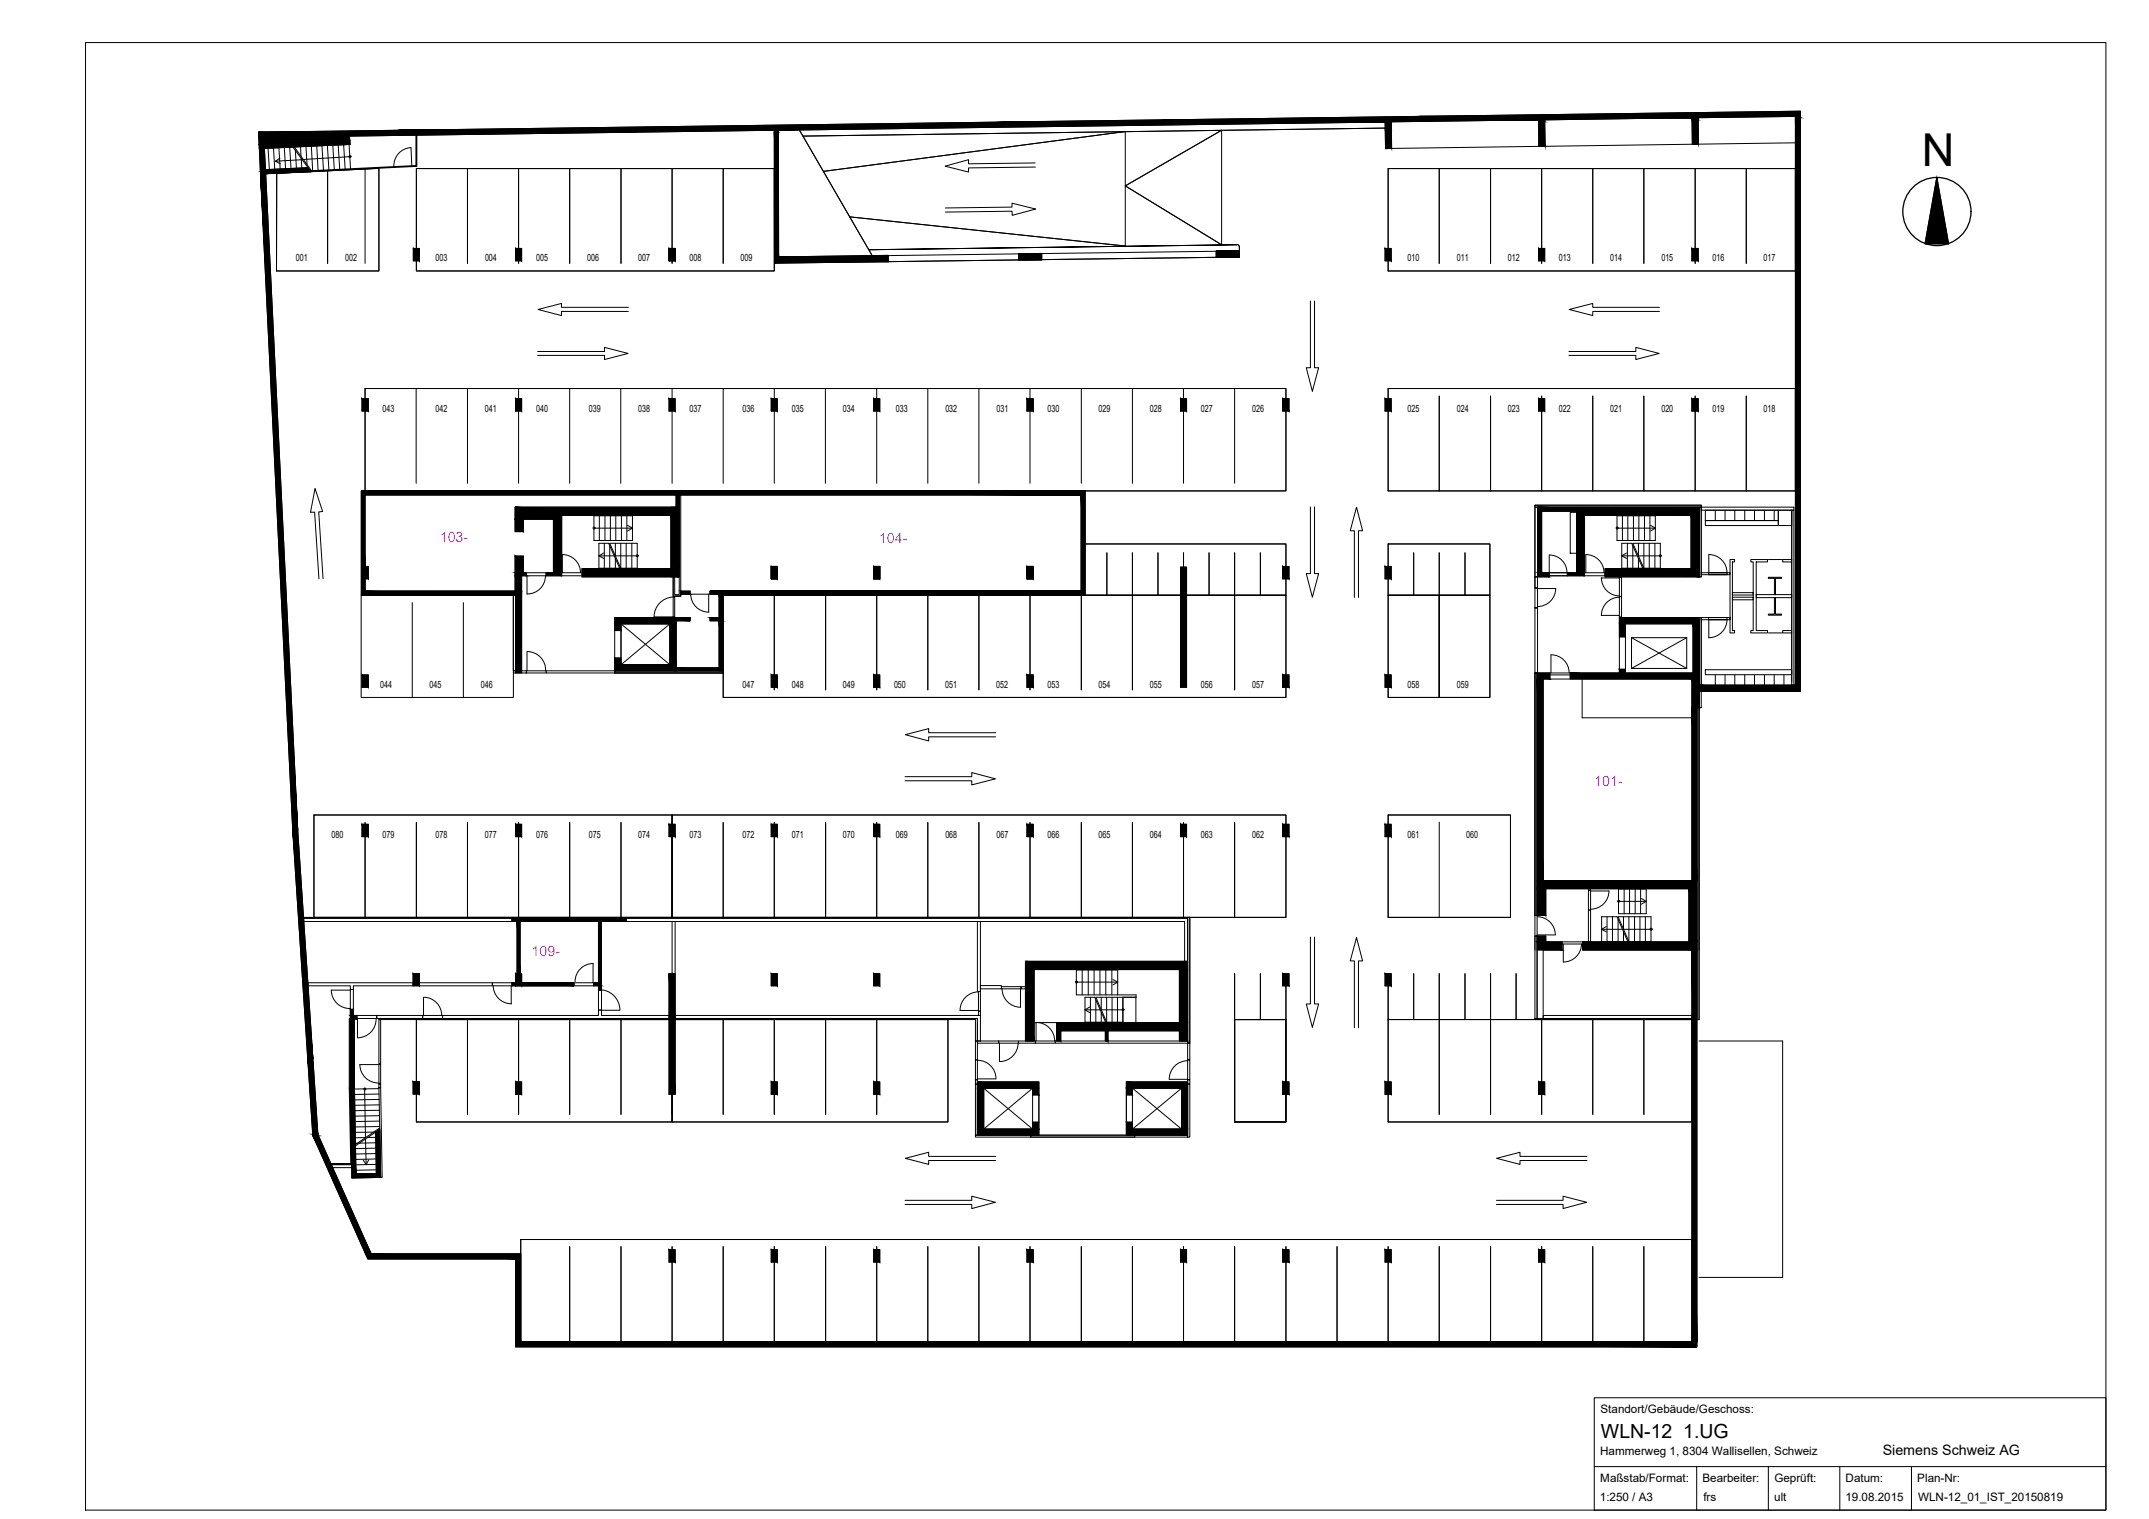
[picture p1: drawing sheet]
<svg xmlns="http://www.w3.org/2000/svg" width="420mm" height="297mm" viewBox="0 0 420 297" stroke-linecap="round" stroke-linejoin="round" font-family="sans-serif">
<!-- layer: S_Schraffur_Wand_tragend -->
<g fill="#000" stroke="#000" stroke-width=".2">
<path d="M51.9 33.2l8.3-.4 .3 .4zM78.3 25.5h73.9zM228.4 23.4h73.6zM258.4 23h73.6zM270.8 25.5h1.2l.1 3.5zM300.8 23.8h1.2l.1 4.8zM330.8 23.4h1.2l.1 4.8zM277.5 22.8l74.5-1.1v1.1zM152.2 50.2l21.5-.3v.3zM300.5 173.8h1.7v5.2zM68.8 229.5h5.6v.7zM73.4 221.3l.9-.5v.5z"/>
<path d="M50.7 29l1.2 4.2-.2-4.2zM50.7 29l1.2 4.2h-1z"/>
<path d="M50.9 34l7.3 128.4-6.3-128.4zM50.9 34l7.3 128.4h-1z"/>
<path d="M50.9 33.2l9.9 .4-.3-.4zM50.9 33.2l9.9 .4h-9.9z"/>
<path d="M50.9 33.6l1 .4 8.9-.4zM50.9 33.6l1 .4h-1z"/>
<path d="M50.7 28.3h17zM50.7 28.3h17.1z"/>
<path d="M50.7 28.3l1 .7 16-.7zM50.7 28.3l1 .7h-1z"/>
<path d="M50.6 26.6l17.8 .8-.1-.8zM50.6 26.6l17.8 .8h-17.8z"/>
<path d="M50.6 27.4l17.9 .8-.1-.8zM50.6 27.4l17.9 .8h-17.8z"/>
<path d="M50.7 28.2h17.8zM50.7 28.2l17.1 .1z"/>
<path d="M50.5 25.9l17.8 .7 55.7-.7zM50.5 25.9l17.8 .7h-17.7z"/>
<path d="M77.9 25.5l46.1 .4 27.4-.4zM50.5 25.9l27.4-.4 46.1 .4z"/>
<path d="M151.4 25.5l.8 .4v-.4zM151.4 25.5l.8 .4h-.8z"/>
<path d="M151.4 25.9l.8 24.3v-24.3zM151.4 25.9l.8 24.3h-.8z"/>
<path d="M152.2 25.5l118.6-1.6h-73.7zM78.3 25.5l118.8-1.6-44.9 1.6zM77.9 25.5h74.3z"/>
<path d="M270.8 25.5l.1 3.5h1.2zM270.9 29h1.2z"/>
<path d="M198.3 23.8l73.7 .1zM197.1 23.9h74.9z"/>
<path d="M270.8 23.9l1.2 1.6v-1.6zM270.8 23.9l1.2 1.6h-1.2z"/>
<path d="M227.2 23.4l44.8 .4 28.8-.4zM198.3 23.8l28.9-.4 44.8 .4z"/>
<path d="M300.8 23.8l.1 4.8h1.2zM300.9 28.6h1.2z"/>
<path d="M300.8 23.4l1.2 .4v-.4zM300.8 23.4l1.2 .4h-1.2z"/>
<path d="M257.3 23l44.7 .4 28.8-.4zM228.4 23.4l28.9-.4 44.7 .4zM227.2 23.4h74.8z"/>
<path d="M330.8 23.4l.1 4.8h1.2zM330.9 28.2h1.2z"/>
<path d="M330.8 23l1.2 .4v-.4zM330.8 23l1.2 .4h-1.2z"/>
<path d="M277.5 22.8l54.5 .2 19-.2zM258.4 23l19.1-.2 54.5 .2zM257.3 23h74.7z"/>
<path d="M351 22.8l1 .2v-.2zM351 22.8l1 .2h-1z"/>
<path d="M351 23l1 76.2v-76.2zM351 23l1 76.2h-1z"/>
<path d="M80.8 48.6l1.2 2.4v-2.4zM80.8 48.6l1.2 2.4h-1.2z"/>
<path d="M100.8 48.6l1.2 2.4v-2.4zM100.8 48.6l1.2 2.4h-1.2z"/>
<path d="M130.8 48.6l1.2 2.4v-2.4zM130.8 48.6l1.2 2.4h-1.2z"/>
<path d="M151.4 50.2l22.3 1v-1zM151.4 50.2l22.3 1h-22.3z"/>
<path d="M151.4 51.2l.2 .3 22.1-.3zM151.4 51.2l.2 .3h-.2zM151.4 51.5h.2zM151.4 51.5h.2zM151.4 51.5h.2z"/>
<path d="M270.8 48.6l1.2 2.4v-2.4zM270.8 48.6l1.2 2.4h-1.2z"/>
<path d="M300.8 48.6l1.2 2.4v-2.4zM300.8 48.6l1.2 2.4h-1.2z"/>
<path d="M330.8 48.6l1.2 2.4v-2.4zM330.8 48.6l1.2 2.4h-1.2z"/>
<path d="M70.8 78l1.2 2.4v-2.4zM70.8 78l1.2 2.4h-1.2z"/>
<path d="M100.8 78l1.2 2.4v-2.4zM100.8 78l1.2 2.4h-1.2z"/>
<path d="M130.8 78l1.2 2.4v-2.4zM130.8 78l1.2 2.4h-1.2z"/>
<path d="M150.8 78l1.2 2.4v-2.4zM150.8 78l1.2 2.4h-1.2z"/>
<path d="M170.8 78l1.2 2.4v-2.4zM170.8 78l1.2 2.4h-1.2z"/>
<path d="M200.8 78l1.2 2.4v-2.4zM200.8 78l1.2 2.4h-1.2z"/>
<path d="M230.8 78l1.2 2.4v-2.4zM230.8 78l1.2 2.4h-1.2z"/>
<path d="M250.8 78l1.2 2.4v-2.4zM250.8 78l1.2 2.4h-1.2z"/>
<path d="M270.8 78l1.2 2.4v-2.4zM270.8 78l1.2 2.4h-1.2z"/>
<path d="M300.8 78l1.2 2.4v-2.4zM300.8 78l1.2 2.4h-1.2z"/>
<path d="M330.8 78l1.2 2.4v-2.4zM330.8 78l1.2 2.4h-1.2z"/>
<path d="M70.8 96.8l.6 14v-14zM70.8 96.8l.6 14h-.6z"/>
<path d="M132.2 96.8l.6 2.4v-2.4zM132.2 96.8l.6 2.4h-.6z"/>
<path d="M100.7 99.2l32.1 1.6v-1.6zM100.7 99.2l32.1 1.6h-32.1z"/>
<path d="M70.8 96.2l141.2 .6v-.6zM70.8 96.2l141.2 .6h-141.2z"/>
<path d="M211.4 96.8l.6 18.8v-18.8zM211.4 96.8l.6 18.8h-.6z"/>
<path d="M300.6 100l.8 12v-12zM300.6 100l.8 12h-.8z"/>
<path d="M300.6 99.2l31.6 .8v-.8zM300.6 99.2l31.6 .8h-31.6z"/>
<path d="M308.2 100l24 .8v-.8zM308.2 100l24 .8h-24z"/>
<path d="M351 99.2l1 36v-36zM351 99.2l1 36h-1z"/>
<path d="M70.8 113.2l.6 2.4v-2.4zM70.8 113.2l.6 2.4h-.6z"/>
<path d="M70.8 110.8l1.2 2.4v-2.4zM70.8 110.8l1.2 2.4h-1.2z"/>
<path d="M100.7 112.6l1.3 3v-3zM100.7 112.6l1.3 3h-1.3z"/>
<path d="M70.8 115.6l31.2 .6v-.6zM70.8 115.6l31.2 .6h-31.2z"/>
<path d="M100.8 116.2l1.2 15.4v-15.4zM100.8 116.2l1.2 15.4h-1.2z"/>
<path d="M100.7 101.5l1.6 2.5v-2.5zM100.7 101.5l1.6 2.5h-1.6z"/>
<path d="M100.7 108.7l1.6 3.3v-3.3zM100.7 108.7l1.6 3.3h-1.6z"/>
<path d="M100.7 112l2.2 .6v-.6zM100.7 112l2.2 .6h-2.2z"/>
<path d="M100.7 100.8l9.1 .7v-.7zM100.7 100.8l9.1 .7h-9.1z"/>
<path d="M108.2 101.5l1.6 10.5v-10.5zM108.2 101.5l1.6 10.5h-1.6z"/>
<path d="M106.8 112l3 .6v-.6zM106.8 112l3 .6h-3z"/>
<path d="M131.2 100.8l1.6 10.4v-10.4zM131.2 100.8l1.6 10.4h-1.6z"/>
<path d="M113.8 111.2l19 1.6v-1.6zM113.8 111.2l19 1.6h-19z"/>
<path d="M133.1 115.6l1.8 .6v-.6zM133.1 115.6l1.8 .6h-1.8z"/>
<path d="M140.6 116.2l.6 4.6v-4.6zM140.6 116.2l.6 4.6h-.6z"/>
<path d="M150.8 110.8l1.2 2.4v-2.4zM150.8 110.8l1.2 2.4h-1.2z"/>
<path d="M170.8 110.8l1.2 2.4v-2.4zM170.8 110.8l1.2 2.4h-1.2z"/>
<path d="M200.8 110.8l1.2 2.4v-2.4zM200.8 110.8l1.2 2.4h-1.2z"/>
<path d="M138.8 115.6l73.2 .6v-.6zM138.8 115.6l73.2 .6h-73.2z"/>
<path d="M230.8 110.9l1.2 23.5v-23.5zM230.8 110.9l1.2 23.5h-1.2z"/>
<path d="M250.8 110.8l1.2 2.4v-2.4zM250.8 110.8l1.2 2.4h-1.2z"/>
<path d="M270.8 110.8l1.2 2.4v-2.4zM270.8 110.8l1.2 2.4h-1.2z"/>
<path d="M300.6 112l2.3 .8v-.8zM300.6 112l2.3 .8h-2.3z"/>
<path d="M308.2 100.8l1.6 11.2v-11.2zM308.2 100.8l1.6 11.2h-1.6z"/>
<path d="M306.5 112l3.3 .6v-.6zM306.5 112l3.3 .6h-3.3z"/>
<path d="M330.6 100.8l1.6 10.4v-10.4zM330.6 100.8l1.6 10.4h-1.6z"/>
<path d="M313.8 111.2l18.4 1.6v-1.6zM313.8 111.2l18.4 1.6h-18.4z"/>
<path d="M70.8 132l1.2 2.4v-2.4zM70.8 132l1.2 2.4h-1.2z"/>
<path d="M120.2 122l1.2 1.3v-1.3zM120.2 122l1.2 1.3h-1.2z"/>
<path d="M120.2 128.7l1.2 1.3v-1.3zM120.2 128.7l1.2 1.3h-1.2z"/>
<path d="M120.2 121.4l12 .6v-.6zM120.2 121.4l12 .6h-12z"/>
<path d="M131 122l1.2 8v-8zM131 122l1.2 8h-1.2z"/>
<path d="M120.2 130l12 1.2v-1.2zM120.2 130l12 1.2h-12z"/>
<path d="M120.2 120.8l14.7 .6v-.6zM120.2 120.8l14.7 .6h-14.7z"/>
<path d="M138.8 120.8l2.4 .6v-.6zM138.8 120.8l2.4 .6h-2.4z"/>
<path d="M140.6 121.4l.6 9.2v-9.2zM140.6 121.4l.6 9.2h-.6z"/>
<path d="M132.2 130.6l9 .6v-.6zM132.2 130.6l9 .6h-9z"/>
<path d="M150.8 132l1.2 2.4v-2.4zM150.8 132l1.2 2.4h-1.2z"/>
<path d="M170.8 132l1.2 2.4v-2.4zM170.8 132l1.2 2.4h-1.2z"/>
<path d="M200.8 132l1.2 2.4v-2.4zM200.8 132l1.2 2.4h-1.2z"/>
<path d="M250.8 132l1.2 2.4v-2.4zM250.8 132l1.2 2.4h-1.2z"/>
<path d="M270.8 132l1.2 2.4v-2.4zM270.8 132l1.2 2.4h-1.2z"/>
<path d="M300.5 132.8l1.2 39.4v-39.4zM300.5 132.8l1.2 39.4h-1.2z"/>
<path d="M300.5 131.6l2.5 1.2v-1.2zM300.5 131.6l2.5 1.2h-2.5z"/>
<path d="M316.6 122l1.2 2.5v-2.5zM316.6 122l1.2 2.5h-1.2z"/>
<path d="M316.6 130.9l1.2 .7v-.7zM316.6 130.9l1.2 .7h-1.2z"/>
<path d="M330.8 138.4l1 33.8v-33.8zM330.8 138.4l1 33.8h-1z"/>
<path d="M316.6 120.8l15.6 1.2v-1.2zM316.6 120.8l15.6 1.2h-15.6z"/>
<path d="M331 122l1.2 9.6v-9.6zM331 122l1.2 9.6h-1.2z"/>
<path d="M307 131.6l25.2 1.2v-1.2zM307 131.6l25.2 1.2h-25.2z"/>
<path d="M330.8 132.8l1.4 5.6v-5.6zM330.8 132.8l1.4 5.6h-1.4z"/>
<path d="M332.2 134l18.8 1.2v-1.2zM332.2 134l18.8 1.2h-18.8z"/>
<path d="M57.2 162.4l4 44.6-3-44.6zM57.2 162.4l4 44.6h-1z"/>
<path d="M70.8 161.2l1.2 2.4v-2.4zM70.8 161.2l1.2 2.4h-1.2z"/>
<path d="M100.8 161.2l1.2 2.4v-2.4zM100.8 161.2l1.2 2.4h-1.2z"/>
<path d="M100.1 179.6l22.4 .6v-.6zM100.1 179.6l22.4 .6h-22.4z"/>
<path d="M130.8 161.2l1.2 2.4v-2.4zM130.8 161.2l1.2 2.4h-1.2z"/>
<path d="M150.8 161.2l1.2 2.4v-2.4zM150.8 161.2l1.2 2.4h-1.2z"/>
<path d="M170.8 161.2l1.2 2.4v-2.4zM170.8 161.2l1.2 2.4h-1.2z"/>
<path d="M200.8 161.2l1.2 2.4v-2.4zM200.8 161.2l1.2 2.4h-1.2z"/>
<path d="M230.8 161.2l1.2 2.4v-2.4zM230.8 161.2l1.2 2.4h-1.2z"/>
<path d="M250.8 161.2l1.2 2.4v-2.4zM250.8 161.2l1.2 2.4h-1.2z"/>
<path d="M270.8 161.2l1.2 2.4v-2.4zM270.8 161.2l1.2 2.4h-1.2z"/>
<path d="M300.5 179h1.7zM300.5 173.8l1.7 5.2h-1.7z"/>
<path d="M300.5 172.2l31.3 1.6v-1.6zM300.5 172.2l31.3 1.6h-31.3z"/>
<path d="M302.2 173.8h29.6zM302.2 173.8h29.6z"/>
<path d="M330.2 173.8l1.6 10.4v-10.4zM330.2 173.8l1.6 10.4h-1.6z"/>
<path d="M68.5 197.4l.6 1.2v-1.2zM68.5 197.4l.6 1.2h-.6z"/>
<path d="M68.5 199.4l.8 13.4v-13.4zM68.5 199.4l.8 13.4h-.8z"/>
<path d="M68.5 198.6l1.3 .6v-.6zM68.5 198.6l1.3 .6h-1.3z"/>
<path d="M80.8 190.4l1.2 2.4v-2.4zM80.8 190.4l1.2 2.4h-1.2z"/>
<path d="M100.1 192.2l.7 .6v-.6zM100.1 192.2l.7 .6h-.7z"/>
<path d="M101.1 180.2l.6 10.2v-10.2zM101.1 180.2l.6 10.2h-.6z"/>
<path d="M100.8 190.4l1.2 2.4v-2.4zM100.8 190.4l1.2 2.4h-1.2z"/>
<path d="M102 192.2l10.2 .6v-.6zM102 192.2l10.2 .6h-10.2z"/>
<path d="M117 180.2l.6 12v-12zM117 180.2l.6 12h-.6z"/>
<path d="M116.1 192.2l1.5 .6v-.6zM116.1 192.2l1.5 .6h-1.5z"/>
<path d="M117 192.8l.6 .8v-.8zM117 192.8l.6 .8h-.6z"/>
<path d="M130.8 190.4l1.2 23.6v-23.6zM130.8 190.4l1.2 23.6h-1.2z"/>
<path d="M150.8 190.4l1.2 2.4v-2.4zM150.8 190.4l1.2 2.4h-1.2z"/>
<path d="M170.8 190.4l1.2 2.4v-2.4zM170.8 190.4l1.2 2.4h-1.2z"/>
<path d="M200.5 189.6l1.7 14v-14zM200.5 189.6l1.7 14h-1.7z"/>
<path d="M200.5 188l31.7 1.6v-1.6zM200.5 188l31.7 1.6h-31.7z"/>
<path d="M230.6 189.6l1.6 10.4v-10.4zM230.6 189.6l1.6 10.4h-1.6z"/>
<path d="M206.6 200l25.6 1.6v-1.6zM206.6 200l25.6 1.6h-25.6z"/>
<path d="M250.8 190.4l1.2 2.4v-2.4zM250.8 190.4l1.2 2.4h-1.2z"/>
<path d="M270.8 190.4l1.2 2.4v-2.4zM270.8 190.4l1.2 2.4h-1.2z"/>
<path d="M300.5 183l1.7 1.2v-1.2zM300.5 183l1.7 1.2h-1.7z"/>
<path d="M300.5 184.2l4.9 1.6v-1.6zM300.5 184.2l4.9 1.6h-4.9z"/>
<path d="M309.4 184.2l22.4 1.6v-1.6zM309.4 184.2l22.4 1.6h-22.4z"/>
<path d="M330.8 185.8l1 76.6v-76.6zM330.8 185.8l1 76.6h-1z"/>
<path d="M60.2 207l1.9 14.8-.9-14.8zM60.2 207l1.9 14.8h-1z"/>
<path d="M68.5 212.8l1.1 16.7-.3-16.7zM68.5 212.8l1.1 16.7h-.8z"/>
<path d="M80.8 211.5l1.2 2.4v-2.4zM80.8 211.5l1.2 2.4h-1.2z"/>
<path d="M100.8 211.6l1.2 2.4v-2.4zM100.8 211.6l1.2 2.4h-1.2z"/>
<path d="M150.8 211.6l1.2 2.4v-2.4zM150.8 211.6l1.2 2.4h-1.2z"/>
<path d="M170.8 211.6l1.2 2.4v-2.4zM170.8 211.6l1.2 2.4h-1.2z"/>
<path d="M191.1 212.8l1.2 8v-8zM191.1 212.8l1.2 8h-1.2z"/>
<path d="M191.1 211.6l12 1.2v-1.2zM191.1 211.6l12 1.2h-12z"/>
<path d="M201.9 212.8l1.2 1.3v-1.3zM201.9 212.8l1.2 1.3h-1.2z"/>
<path d="M201.9 219.4l1.2 1.4v-1.4zM201.9 219.4l1.2 1.4h-1.2z"/>
<path d="M206.6 201.6l.8 2v-2zM206.6 201.6l.8 2h-.8z"/>
<path d="M216.1 201.6l.5 2v-2zM216.1 201.6l.5 2h-.5z"/>
<path d="M220.2 212.8l1.2 1.3v-1.3zM220.2 212.8l1.2 1.3h-1.2z"/>
<path d="M220.2 219.4l1.2 1.4v-1.4zM220.2 219.4l1.2 1.4h-1.2z"/>
<path d="M230.6 201.6l1.6 2v-2zM230.6 201.6l1.6 2h-1.6z"/>
<path d="M220.2 211.6l12 1.2v-1.2zM220.2 211.6l12 1.2h-12z"/>
<path d="M231 212.8l1.2 8v-8zM231 212.8l1.2 8h-1.2z"/>
<path d="M250.8 211.6l1.2 2.4v-2.4zM250.8 211.6l1.2 2.4h-1.2z"/>
<path d="M270.8 211.6l1.2 2.4v-2.4zM270.8 211.6l1.2 2.4h-1.2z"/>
<path d="M300.8 211.6l1.2 2.4v-2.4zM300.8 211.6l1.2 2.4h-1.2z"/>
<path d="M61.1 221.8l1.1 .3-.1-.3zM61.1 221.8l1.1 .3h-1z"/>
<path d="M61.2 222.1l11.4 23.1-10.4-23.1zM61.2 222.1l11.4 23.1h-1.1z"/>
<path d="M68.8 229.5v.7h5.6zM68.8 230.2h5.6l-5.6 .2z"/>
<path d="M73.4 221.3l1 8.2-.1-8.2zM73.4 221.3l1 8.2h-.8z"/>
<path d="M73.6 229.5h.8zM69.6 229.5h4.8z"/>
<path d="M191.1 220.8l12 1.2v-1.2zM191.1 220.8l12 1.2h-12z"/>
<path d="M220.2 220.8l12 1.2v-1.2zM220.2 220.8l12 1.2h-12z"/>
<path d="M71.5 245.2l30.3 1v-1zM71.5 245.2l30.3 1h-29.9z"/>
<path d="M100.8 246.2l1 16.2v-16.2zM100.8 246.2l1 16.2h-1z"/>
<path d="M130.8 244.4l1.2 2.4v-2.4zM130.8 244.4l1.2 2.4h-1.2z"/>
<path d="M150.8 244.4l1.2 2.4v-2.4zM150.8 244.4l1.2 2.4h-1.2z"/>
<path d="M170.8 244.4l1.2 2.4v-2.4zM170.8 244.4l1.2 2.4h-1.2z"/>
<path d="M200.8 244.4l1.2 2.4v-2.4zM200.8 244.4l1.2 2.4h-1.2z"/>
<path d="M230.8 244.4l1.2 2.4v-2.4zM230.8 244.4l1.2 2.4h-1.2z"/>
<path d="M250.8 244.4l1.2 2.4v-2.4zM250.8 244.4l1.2 2.4h-1.2z"/>
<path d="M270.8 244.4l1.2 2.4v-2.4zM270.8 244.4l1.2 2.4h-1.2z"/>
<path d="M300.8 244.4l1.2 2.4v-2.4zM300.8 244.4l1.2 2.4h-1.2z"/>
<path d="M100.8 262.4l231 1v-1zM100.8 262.4l231 1h-231z"/>
</g>
<!-- layer: A_Sichtkanten -->
<g fill="none" stroke="#000" stroke-width=".2">
<path d="M77 32.6l3.5-.2v.2l-3.5 .2zM156.3 25.4l14.2 24.6M161 33.5l59-7.8v22.4M202.4 31.9l-13 .1v-.8l-4.6 1.3 4.6 1.1v-.8l13-.1M270.8 25l-113.8 1.6M351 27.9l-78.9 1.1M166.1 42.4l54 5.7M184.8 40.7l13.1-.2v-.8l4.6 1.2-4.6 1.2v-.8l-13.1 .2M237.8 50.3l-64.1 .9M237.8 49.1l-64.1 .9M238.8 47.9l-18.8-11.5 18.8-10.9v22.4M241.8 47.9l-72 .9 72-.9"/>
<path d="M241.8 47.8l.4 .2 .1 .3M242.3 48.3v.8M256.2 58.9v13h-.8l1.2 4.6 1.2-4.6h-.8v-13M105.1 68.7h13.1v-.8l4.6 1.2-4.6 1.2v-.8h-13.1M122.9 60.1h-13.1v-.8l-4.6 1.2 4.6 1.2v-.8h13.1M306.7 68.7h13.1v-.8l4.6 1.2-4.6 1.2v-.8h-13.1M324.4 60.1h-13v-.8l-4.6 1.2 4.6 1.2v-.8h13M256.2 99.1v13.1h-.8l1.2 4.6 1.2-4.6h-.8v-13.1M333.4 99.8h14.3v2h-14.3zM335.4 99.8v2M337.3 99.8v2M339.2 99.8v2"/>
<path d="M341.1 99.8v2M343 99.8v2M345 99.8v2M346.9 99.8v2M347.7 99.8h2.6v3h-2.6zM63.2 113.1l-.9-13 .8-.1-1.5-4.5-.9 4.7 .8-.1 .9 13.1M102.9 112.6h3.9M102.9 112h3.9M109.8 112.6h3.9M109.8 112h3.9M131.6 116.7v3.9M131.9 116.7v3.9"/>
<path d="M264.8 116.8v-13h-.8l1.2-4.6 1.2 4.6h-.8v13M300.1 115h.5v3.9h-.5zM302.9 112h3.6v.6h-3.6zM309.8 112h4v.6h-4zM316.6 112.9h.4v3.8h-.4zM316.6 116.7h.4v4h-.4zM333.4 101.8h14.3v1h-14.3zM337.7 112h-3.6h3.6M337.7 112.4h-3.6h3.6M338.7 116.8h4.1v.5h-4.1zM338.7 115.9h4.1v.5h-4.1zM345.7 109.4h2.7"/>
<path d="M102.9 131.2h3.9M102.9 131.6h3.9M303 132.8h4M303 131.6h4M303 132h4M309.3 132.8v7.6h21.5M333.4 131h16.9v.9h-16.9zM335.4 132v2M337.3 132v2M337.7 120.8h-3.6h3.6M337.7 121.2h-3.6h3.6M339.2 132v2"/>
<path d="M341.1 132v2M343 132v2M345 132v2M345.7 123.8h2.7M346.9 132v2M348.8 132v2M177 151.9h13v-.8l4.6 1.2-4.6 1.2v-.8h-13M194.6 143.3h-13v-.8l-4.6 1.2 4.6 1.2v-.8h13M300.1 179v4M300.5 179v4M310.6 174.1h.4v3.9h-.4zM68.5 193.5h.6v3.9h-.6z"/>
<path d="M69.8 198.6h3.9v.6h-3.9zM82.6 198.6h3.9v.6h-3.9zM96.3 192.2h3.8v.6h-3.8zM112.2 192.2h3.9v.6h-3.9zM117 193.7h.6v3.8h-.6zM191.3 193.9h.4v3.8h-.4zM195.8 192.9h3.8v.5h-3.8zM202.2 200h4.4M256.2 183.2v13.1h-.8l1.2 4.6 1.2-4.6h-.8v-13.1M305.4 184.6h4M305.4 184.2h4M74.1 208.1h.3v3.8h-.3z"/>
<path d="M190.7 207.2h.4v3.9h-.4zM195.2 203.6h3.9v.4h-3.9zM202.4 203.6h3.9v.4h-3.9zM232.2 207.2h.4v3.9h-.4zM264.8 201v-13.1h-.8l1.2-4.6 1.2 4.6h-.8v13.1M177 234.7h13v-.8l4.6 1.2-4.6 1.2v-.8h-13M194.6 226.1h-13v-.8l-4.6 1.2 4.6 1.2v-.8h13M201.5 222h20.3v.4h-20.3zM292.6 234.7h13v-.8l4.6 1.2-4.6 1.2v-.8h-13M310.3 226.1h-13.1v-.8l-4.6 1.2 4.6 1.2v-.8h13.1"/>
</g>
<!-- layer: A_Treppen+Lift -->
<g fill="none" stroke="#000" stroke-width=".2">
<path d="M52.4 29l.3 4.1M53.5 28.9l.2 4.2M53.8 31.5l1 .5M54.5 28.9l.3 4.1M54.7 30.9l-.9 .6M55.6 28.9l.2 4.1M56.6 28.8l.3 4.1M57.3 28.8l3.4 4.6M57.5 28.7l3.4 4.6M57.7 29.4l.3 3.5M58.8 28.7v1.9M58.9 30.9l.1 1.9"/>
<path d="M59.1 31.2l-5.3 .3M59.8 28.6l.2 3.6M60.9 28.6l.2 4.8M61.9 28.6l.3 4.7M62.9 28.5l.3 4.8M64 28.4l.3 4.8M65.1 28.4l.3 4.8M66.1 28.3l.3 4.8M67.2 28.3l.3 4.7M68.2 28.2l.3 4.8M68.4 30.6l-9.1 .6M116.1 100.9h7.6v4.8h-7.6z"/>
<path d="M116.1 103.3h7.6M117.1 106.2h1.9l2.2 4.9h-4.1zM117.1 108.7l.9 .5M117.1 108.7h3M117.2 100.9v4.8M118 108.1l-.9 .6M118.2 106.2v4.9M118.3 100.9v4.8M119.2 106.2h5.4v4.9h-3.2zM119.2 106.8v4.3M119.3 100.9v4.8M120.3 106.2v2.5h4.3"/>
<path d="M120.3 109.2v1.9M120.4 100.9v4.8M121.4 106.2v4.9M121.5 100.9v4.8M122.4 106.2v4.9M122.6 100.9v4.8M122.7 102.7l1 .6M123.5 106.2v4.9M123.7 103.3l-1 .5M316.1 100.9h7.5v4.8h-7.5zM316.1 103.3h7.5M317.1 106.2h1.9l2.2 4.9h-4.1z"/>
<path d="M317.1 108.7h3M317.1 108.7l.9 .5M317.2 100.9v4.8M318 108.1l-.9 .6M318.2 106.2v4.9M318.3 100.9v4.8M319.2 106.2h5.4v4.9h-3.2zM319.2 106.8v4.3M319.4 100.9v4.8M320.3 106.2v2.5h4.3M320.3 109.2v1.9M320.4 100.9v4.8"/>
<path d="M321.4 106.2v4.9M321.5 100.9v4.8M322.5 106.2v4.9M322.6 100.9v4.8M322.7 102.7l.9 .6M323.6 106.2v4.9M323.6 103.3l-.9 .5M121.4 122l9.6 8M131 122l-9.6 8h9.6v-8h-9.6v8M319 124.7l10.8 6M319 124.7h10.8M319 130.7h10.8"/>
<path d="M319 124.7v6M329.8 124.7l-10.8 6M329.8 124.7v6M313.1 179.3h3l2.2 4.8h-5.2zM314.2 179.3v4.8M315.3 179.3v4.8M316.4 179.3h6.4v4.8h-4.3zM316.4 179.8v4.3M316.4 173.8h5.5v4.9h-5.5zM316.4 176.3h5.5M317.4 179.3v2.4h5.4M317.5 173.8v4.9"/>
<path d="M318.5 179.3v4.8M318.6 173.8v4.9M319.6 179.3v4.8M319.7 173.8v4.9M320.6 179.3v4.8M320.8 173.8v4.9M320.9 175.7l1 .6M321.7 179.3v4.8M321.9 176.3l-1 .5M210.4 192.1h8.1M211.6 189.7v4.8M212.1 195h1.9l2.2 4.9h-4.1z"/>
<path d="M212.1 197.5h3M212.1 197.5l1 .5M212.8 189.7v4.8M213.1 196.9l-1 .6M213.2 195v4.9M213.9 189.7v4.8M214.2 195.5v4.4M215.1 189.7v4.8M215.3 195v2.5h4.2M215.3 198v1.9M216.2 189.7v4.8M216.4 195v4.9"/>
<path d="M217.4 189.7v4.8M217.4 195v4.9M217.6 191.5l.9 .6M218.5 195v4.9M218.5 194.5v-4.8h-8.1v4.8h11.7v.5h-7.9l2.2 4.9M218.5 192.1l-.9 .5M219.5 195v4.9h-3.1M313.1 181.7l1 .5M313.1 181.7h4.1M314.1 181.2l-1 .5M317.4 182.2v1.9M71.3 213l.2 9.4-2 .1"/>
<path d="M74.1 212.9l-4.8 .1M74.1 213.9l-4.8 .1M74.1 215l-4.8 .1M74.2 216.1h-4.9M74.2 217.1l-4.8 .1M74.2 218.2l-4.8 .1M74.2 219.2l-4.8 .1M192.3 212.8h9.6v8h-9.6zM192.3 212.8l9.6 8M201.9 212.8l-9.6 8M221.4 212.8h9.6v8h-9.6zM221.4 212.8l9.6 8"/>
<path d="M231 212.8l-9.6 8M69.5 223.5h.4M71 226.8l.6 .9M71.5 222.7l.1 5M72.1 226.8l-.5 .9M73.1 221.4h-3.6M73.5 224.5l-4 .1M73.5 222.4h-1.7M73.5 223.5h-3.3M73.5 225.6l-4 .1M73.5 226.6l-3.9 .1M73.6 227.7l-4 .1"/>
<path d="M73.6 228.8h-4M74.2 220.6l-4.7 3.2M74.3 220.3l-4.9 .1M74.3 220.8l-4.8 3.3"/>
<circle cx="68.4" cy="30.6" r=".19"/>
<circle cx="116.1" cy="103.3" r=".19"/>
<circle cx="124.6" cy="108.7" r=".19"/>
<circle cx="316.2" cy="103.3" r=".19"/>
<circle cx="324.6" cy="108.7" r=".19"/>
<circle cx="316.5" cy="176.2" r=".19"/>
<circle cx="210.5" cy="192" r=".19"/>
<circle cx="219.6" cy="197.4" r=".19"/>
<circle cx="322.8" cy="181.7" r=".19"/>
<circle cx="71.3" cy="212.9" r=".19"/>
</g>
<!-- layer: A_Wand_massiv -->
<g fill="none" stroke="#000" stroke-width=".2">
<path d="M50.5 25.9l301.5-4.2v77.5h-1v-76.4l-19 .2 .1 5.2h-1.2l-.1-5.2-28.8 .4 .1 5.2h-1.2l-.1-5.2-28.8 .4 .1 5.2-1.2 .1-.1-5.2-118.6 1.6v24.7l21.5-.3v1.3l-22.3 .3v-26l-83.1 1.1 .2 1.6-16.8 .8 .2 4.2 8.3-.4 .6 .8-8.9 .4 6.3 128.4 3.9 59.4 10.5 23.4h29.2v17.2h229v-76.6h1v77.6h-231v-17.2h-28.9l-10.7-24.1-4-59.7zM51.6 26.8l16-.2v.9l-16 .7zM70.8 96.2h141.2v20h-70.8v15h-9v-.6h8.4v-9.2h-1.8v-.6h1.8v-4.6h-1.8v-.6h72.6h-70.8h70.8v-18.8h-78.6v16h-19v-1.6h17.4v-10.4h-21.4v11.8h-3v-.6h1.4v-10.5h-5.9v2.5h-1.6v-4.8h31.5v-2.4h-60.8v14h-.6zM300.6 99.2h31.6v13.6h-18.4v-1.6h16.8v-10.4h-20.8v11.8h-3.3v-.6h1.7v-12h-6.8v12h1.5v.8h-2.3zM351 99.2h1v36h-1zM70.8 113.2h.6v2.4h29.4v.6h-30zM71.4 115.6h29.3M71.4 113.2v2.4M100.7 108.7h1.6v3.3h.6v.6h-.9v19h-1.2zM133.1 115.6h1.8v.6h-1.8zM230.8 110.9h1.2v23.5h-1.2zM338.2 109.4h.9v.5h-.4v13.4h.4v.5h-.9z"/>
<path d="M342.3 109.4h3.3v.5h-2.2v13.4h2.2v.5h-3.3v-.5h.5v-13.4h-.5zM343.4 116.3h6.9v.6h-6.9zM348.5 109.4h1.8v.5h-1.8zM134.9 120.8v.6h-2.7v9.8h-12v-2.5h1.2v1.3h9.6v-8h-9.6v1.3h-1.2v-2.5h14.7v.3M300.5 131.6h2.5v1.2h-1.3v39.4h29.1v-39.4h-23.8v-1.2h9.6v-.7h1.2v.7h13.2v-9.6h-13.2v2.5h-1.2v-3.7h15.6v17.6h-.4v47.4h-22.4v-1.6h20.8v-10.4h-28v5.2h-1.7zM332.2 134h18.8v1.2h-18.8zM348.5 123.3h1.8v.5h-1.8zM59.4 179.6h40.7v.6h-40.7zM100.1 179.6h22.4v.6h-4.9v13.4h-.6v-.8h-.9v-.6h.9v-12h-15.3v10.2h-.6v-10.2h-1zM122.5 179.6h109.7v8.4h-.6v-7.8h-109.1zM60.2 192.2h20.6v.6h-11.7v.7h-.6v-.7h-8.3zM68.5 199.4h.8v13.4h-.8z"/>
<path d="M68.5 197.4h.6v1.2h.7v.6h-1.3zM73.7 198.6h8.9v.6h-8.9zM82 192.2h14.3v.6h-14.3zM86.5 198.6h30.5v-1.1h.6v1.1h13.2v.6h-44.3zM100.1 192.2h.7v.6h-.7zM102 192.2h10.2v.6h-10.2zM102 192.2h10.2v.6h-10.2M130.8 190.4h1.2v23.6h-1.2zM132 198.6h59.7v5h-.6v-4.4h-59.1zM191.1 180.2h.6v13.7h-.6zM191.7 192.7h4.1v.7h-4.1zM200.5 188h31.7v15.6h-1.6v-2h-14v2h-.5v-2h-8.7v2h-.8v-3.6h24v-10.4h-28.4v14h-1.7z"/>
<path d="M300.5 183h1.7v1.2h3.2v1.6h-3.7v13.4h-1.2zM68.5 212.8h.8l.3 16.7h4l-.2-8.2 .9-.5 .1 9.4-5.6 .2zM191.1 211.6h12v2.5h-1.2v-1.3h-9.6v8h9.6v-1.4h1.2v2.6h-12zM220.2 211.6h12v10.4h-12v-2.6h1.2v1.4h9.6v-8h-9.6v1.3h-1.2zM332.2 203.6h16.3v46.2h-16.3M64.8 227.7h3.9l.1 .6h-3.7z"/>
</g>
<!-- layer: A_Fassadenverkleidung -->
<path d="M300.6 112.8h-.5v-14h32.5v14h-.4M300.6 131.6h-.5v47.4h.4M332.2 138.4v47.4M332.2 120.8h.4v13.2M332.2 138.4h.4M300.5 183h-.4v2.8" fill="none" stroke="#000" stroke-width=".2"/>
<!-- layer: A_Stuetzen -->
<g fill="none" stroke="#000" stroke-width=".2">
<path d="M80.8 48.6h1.2v2.4h-1.2zM100.8 48.6h1.2v2.4h-1.2zM130.8 48.6v2.4v-2.4h1.2v2.4h-1.2h1.2v-2.4zM199.1 49.6h4.6v1.2h-4.6zM237.8 49.1h4.5v1.2h-4.5zM270.8 48.6h1.2v2.4h-1.2zM300.8 48.6h1.2v2.4h-1.2zM330.8 48.6h1.2v2.4h-1.2zM70.8 78h1.2v2.4h-1.2zM100.8 78h1.2v2.4h-1.2zM130.8 78h1.2v2.4h-1.2zM150.8 78h1.2v2.4h-1.2z"/>
<path d="M170.8 78h1.2v2.4h-1.2zM200.8 78h1.2v2.4h-1.2zM230.8 78h1.2v2.4h-1.2zM250.8 78h1.2v2.4h-1.2zM270.8 78h1.2v2.4h-1.2zM300.8 78h1.2v2.4h-1.2zM330.8 78h1.2v2.4h-1.2zM70.8 110.8h1.2v2.4h-1.2zM150.8 110.8h1.2v2.4h-1.2zM170.8 110.8h1.2v2.4h-1.2zM200.8 110.8h1.2v2.4h-1.2zM250.8 110.8h1.2v2.4h-1.2z"/>
<path d="M270.8 110.8h1.2v2.4h-1.2zM70.8 132h1.2v2.4h-1.2zM150.8 132h1.2v2.4h-1.2zM170.8 132h1.2v2.4h-1.2zM200.8 132h1.2v2.4h-1.2zM250.8 132h1.2v2.4h-1.2zM270.8 132h1.2v2.4h-1.2zM70.8 161.2h1.2v2.4h-1.2zM100.8 161.2h1.2v2.4h-1.2zM130.8 161.2h1.2v2.4h-1.2zM150.8 161.2h1.2v2.4h-1.2zM170.8 161.2h1.2v2.4h-1.2z"/>
<path d="M200.8 161.2h1.2v2.4h-1.2zM230.8 161.2h1.2v2.4h-1.2zM250.8 161.2h1.2v2.4h-1.2zM270.8 161.2h1.2v2.4h-1.2zM80.8 190.4h1.2v2.4h-1.2zM100.8 190.4h1.2v2.4h-1.2zM150.8 190.4h1.2v2.4h-1.2zM170.8 190.4h1.2v2.4h-1.2zM250.8 190.4h1.2v2.4h-1.2zM270.8 190.4h1.2v2.4h-1.2zM80.8 211.5h1.2v2.4h-1.2zM100.8 211.6h1.2v2.4h-1.2z"/>
<path d="M150.8 211.6h1.2v2.4h-1.2zM170.8 211.6h1.2v2.4h-1.2zM250.8 211.6h1.2v2.4h-1.2zM270.8 211.6h1.2v2.4h-1.2zM300.8 211.6h1.2v2.4h-1.2zM130.8 244.4h1.2v2.4h-1.2zM150.8 244.4h1.2v2.4h-1.2zM170.8 244.4h1.2v2.4h-1.2zM200.8 244.4h1.2v2.4h-1.2zM230.8 244.4h1.2v2.4h-1.2zM250.8 244.4h1.2v2.4h-1.2zM270.8 244.4h1.2v2.4h-1.2z"/>
<path d="M300.8 244.4h1.2v2.4h-1.2z"/>
</g>
<!-- layer: A_Tueren -->
<g fill="none" stroke="#000" stroke-width=".2">
<path d="M80.5 32.4l-.1-3.5a3.5 3.5 0 0 0-3.4 3.7M103 112.6v3.6M106.6 112.6a3.5 3.5 0 0 1-3.5 3.5M109.9 108.4v3.6M110 108.4a3.5 3.5 0 0 1 3.5 3.6M131.6 116.7a3.9 3.9 0 0 0-3.7 3.9h3.7M135 116.2a3.5 3.5 0 0 0 3.6 3.5v-3.5M300.6 115.1h3.6M304.2 115.1a3.5 3.5 0 0 1-3.6 3.5M306.4 112a3.5 3.5 0 0 0-3.5-3.5v3.5M310 108.4v3.6M310.1 108.4a3.5 3.5 0 0 1 3.5 3.6"/>
<path d="M313.1 113h3.5M313.1 113a3.5 3.5 0 0 0 3.5 3.5M316.6 112.8h.4M316.6 116.8a3.5 3.5 0 0 0-3.5 3.5M334.1 108.4v3.6M334.1 108.4a3.5 3.5 0 0 1 3.6 3.6M103 127.5v3.7M103.1 127.4a3.6 3.6 0 0 1 3.6 3.8M306.8 131.6a3.5 3.5 0 0 0-3.5-3.6l-.1 3.6M313.1 120.3h3.5M316.6 120.8h.4M334.1 121.2v3.5"/>
<path d="M337.7 121.2a3.5 3.5 0 0 1-3.6 3.5M300.5 179.3a3.5 3.5 0 0 1 3.6 3.5h-3.6M311 174.2h3.6M314.6 174.2a3.6 3.6 0 0 1-3.6 3.6M68.5 193.6h-3.7a3.6 3.6 0 0 0 3.7 3.6M73.5 199.2a3.6 3.6 0 0 1-3.6 3.7v-3.7M82.8 195v3.6M82.8 195a3.5 3.5 0 0 1 3.6 3.6M96.4 192.8a3.5 3.5 0 0 0 3.6 3.5M99.9 192.8v3.5M116 188.4v3.6M116 188.4a3.5 3.5 0 0 0-3.6 3.5"/>
<path d="M117 193.5a4 4 0 0 1 4.2 4M117.6 197.6h3.6M187.7 197.6h3.6M191.3 194a3.6 3.6 0 0 0-3.6 3.6M195.9 193.3a3.6 3.6 0 0 0 3.6 3.7v-3.6M202.6 200v3.6M202.6 199.9a3.6 3.6 0 0 1 3.6 3.6M305.6 184.6v3.6M309.2 184.6a3.5 3.5 0 0 1-3.5 3.5M74.1 208.2h-3.7a3.6 3.6 0 0 0 3.7 3.6M191.1 211h3.6M191.1 207.3a3.6 3.6 0 0 1 3.6 3.7"/>
<path d="M199.1 204a3.6 3.6 0 0 1-3.7 3.6v-3.6M232.2 207.4a3.6 3.6 0 0 0-3.6 3.6l3.6 .1"/>
</g>
<!-- layer: A_Sturz -->
<path d="M120.2 123.3v5.4M121.4 123.3v5.4M316.6 124.5v6.4M317.8 124.5v6.4M203.1 214.1v5.3M220.2 214.1v5.3" fill="none" stroke="#000" stroke-width=".2"/>
<!-- layer: A_Decke -->
<path d="M219.5 200v-5h2.6v5" fill="none" stroke="#000" stroke-width=".2"/>
<!-- layer: A_Wand_Leichtbau -->
<g fill="none" stroke="#000" stroke-width=".2">
<path d="M60.7 33.4l16.3-.8v.2l-16.2 .8zM81.3 26.4h.2v6.1l-1 .1v-.2h.8zM70.6 96h141.6v20.4h-70.8v15.2h-34.6v-.4h34.4v-15h70.8v-20h-141.2v20h30v15.4h-.4v-15.2h-29.8zM70.8 96h141.2v.2h-141.2zM132.2 96h80v20.4h-71.6v-.2h-7.5v.4h-1.5v-3.8h-.4v-13.6h1zM132.8 96.8h.3v19.8h-1.2v.1h-.3v-3.9h.3v3.5h.9zM300.1 99.2h.5v13.6h-.5zM300.1 98.8h32.5v.4h-32.5zM332.2 99.2h.4v13.6h-.4zM332.6 99.2h18.1v.6h-18.1zM350.3 99.8h.4v34.2h-.4zM350.3 99.8v9.6"/>
<path d="M70.8 116.2h30v.2h-30zM100.4 116.4h.4v14.8h-.4zM131.9 116.6h1.2M141.4 116.2h70.6v.2h-70.6zM300.1 112.8h.5v2.2h-.5zM300.1 118.9h.5v12.7h-.5zM300.1 112.8v2.2h.5M300.1 118.9h.5M332.6 112h1.5v.4h-1.5zM337.7 112h.5v.4h-.5zM345.7 112.9h2.6v.2h-1.2v3.2h-.2v-3.2h-1.2zM346.9 116.9h.2v3.2h1.2v.2h-2.6v-.2h1.2z"/>
<path d="M350.3 109.9v13.4M102 131.2h.9v.4h-.9M120.2 131.2h21.2v.4h-21.2zM131.6 120.6h.3v.2h-.3zM300.1 131.6h.4v47.4h-.4zM331.8 138.4h.4v61h-.4zM332.2 135.2h.4v3.2h-.4zM332.2 120.8h.4v13.2h-.4zM332.6 120.8h1.5v.4h-1.5zM337.7 120.8h.5v.4h-.5zM338.2 120.8v.4M350.3 123.8v9.6"/>
<path d="M59.4 179.4h172.8v.2h-172.8zM232.2 179.4h.4v24.6h-.4zM310.6 178h.4v6.2h-.4zM310.6 173.8h.4v.3h-.4zM68.3 199.2h.2v13.6h-.2zM68.5 199.2h1.2v.2h-1.2zM74.1 199.4h.3v8.7h-.3zM74.1 199.2h56.7v.2h-56.7zM131.4 180.2h.6v10.2h-.6zM132 199.2h58.7v.2h-58.7zM190.7 199.2h.4v4.4h-.4zM191.3 197.7h.4v.9h-.4z"/>
<path d="M199.6 192.9h.9v.5h-.9zM300.1 183h.4v16.2h-.4zM300.1 199.2h30.7v.2h-30.7zM301.7 198.6h29.1v.6h-29.1zM68.3 212.8h.2l.2 14.7h-.1zM74.1 212.7h.3l.3 17.5h-.3zM74.1 211.9h.3v.8h-.3zM190.7 212h.4v10h-.4zM190.7 211.1h.4v.9h-.4zM190.7 203.6h.4v3.6h-.4zM191.1 203.6h4.1v.4h-4.1zM199.1 203.6h3.3v.4h-3.3z"/>
<path d="M206.3 203.6h25.9v.4h-25.9zM232.2 212h.4v10.4h-.4zM232.2 211.1h.4v.9h-.4zM232.2 204h.4v3.2h-.4zM232.2 203.6v.4M64.7 227.5h4v.2h-3.9zM190.7 222h10.8v.4h-10.8zM201.5 222h20.3v.4h-20.3zM221.8 222h10.4v.4h-10.4z"/>
</g>
<!-- layer: A_Parkfelder -->
<g fill="none" stroke="#000" stroke-width=".2">
<path d="M54.1 33.9l20-1v20.1h-20zM64.1 33.4v18.1M71.4 33v18.5M81.4 33h70v20h-70zM91.4 33v18.5M101.4 33v18.5M111.4 33v18.5M121.4 33v18.5M131.4 33v18.5M141.4 33v18.5M271.4 33h79.6v20h-79.6zM281.4 33v18.5"/>
<path d="M291.4 33v18.5M301.4 33v18.5M311.4 33v18.5M321.4 33v18.5M331.4 33v18.5M341.4 33v18.5M71.4 76h180v20h-180zM81.4 76v18.5M91.4 76v18.5M101.4 76v18.5M111.4 76v18.5M121.4 76v18.5"/>
<path d="M131.4 76v18.5M141.4 76v18.5M151.4 76v18.5M161.4 76v18.5M171.4 76v18.5M181.4 76v18.5M191.4 76v18.5M201.4 76v18.5M211.4 76v18.5M221.4 76v18.5M231.4 76v18.5M241.4 76v18.5"/>
<path d="M271.4 76h79.6v20h-79.6zM281.4 77.5v18.5M291.4 77.5v18.5M301.4 77.5v18.5M311.4 77.5v18.5M321.4 77.5v18.5M331.4 77.5v18.5M341.4 77.5v18.5M70.6 116.4v20h29.8v-4.8M80.6 117.8v18.6M90.6 117.8v18.6M141.4 116.4h110v20h-110z"/>
<path d="M151.4 116.4v18.5M161.4 116.4v18.5M171.4 116.4v18.5M181.4 116.4v18.5M191.4 116.4v18.5M201.4 116.4v18.5M211.4 116.4v18.5M212 106.4h39.4v10h-39.4zM216.4 108.1v8.3M221.4 108.1v26.8M226.4 108.1v8.3M231.4 108.1v8.3"/>
<path d="M236.4 108.1v8.3M241.4 108.1v26.8M246.4 108.1v8.3M271.4 106.4h19.9v10h-19.9zM271.4 116.4h10v20h-10zM276.4 108.1v8.3M281.4 116.4h9.9v20h-9.9zM281.4 108.1v8.3M286.4 108.1v8.3M61.4 159.4h70v20h-70zM131.4 159.4h120v20h-120zM271.4 159.4h23.9v20h-23.9z"/>
<path d="M71.4 160.9v18.5M81.4 160.9v18.5M91.4 160.9v18.5M101.4 160.9v18.5M111.4 160.9v18.5M121.4 160.9v18.5M131.4 160.9v18.5M141.4 160.9v18.5M151.4 160.9v18.5M161.4 160.9v18.5M171.4 160.9v18.5M181.4 160.9v18.5"/>
<path d="M191.4 160.9v18.5M201.4 160.9v18.5M211.4 160.9v18.5M221.4 160.9v18.5M231.4 160.9v18.5M241.4 160.9v18.5M281.4 160.8v18.5M81.4 199.4h50v20h-50zM91.4 199.4v18.5M101.4 199.4v18.5M111.4 199.4v18.5M121.4 199.4v18.5"/>
<path d="M131.4 199.4h53.9v20h-53.9zM131.4 199.4v18.5M141.4 199.4v18.5M151.4 199.4v18.5M161.4 199.4v18.5M171.4 199.4v18.5M241.4 199.4h10v20h-10zM241.4 190.4v9h10v20h-10zM246.4 190.4v9M251.4 190.4v9M271.4 199.4h59.4v20h-59.4zM271.4 190.4v9"/>
<path d="M276.4 190.4v9M281.4 190.4v27.5M286.4 190.4v9M291.4 190.4v27.5M296.4 190.4v9M301.4 199.4v18.5M311.4 199.4v18.5M321.4 199.4v18.5M101.8 242.4h229v20h-229zM111.4 243.8v18.5M121.4 243.8v18.5M131.4 243.8v18.5"/>
<path d="M141.4 243.8v18.5M151.4 243.8v18.5M161.4 243.8v18.5M171.4 243.8v18.5M181.4 243.8v18.5M191.4 243.8v18.5M201.4 243.8v18.5M211.4 243.8v18.5M221.4 243.8v18.5M231.4 243.8v18.5M241.4 243.8v18.5M251.4 243.8v18.5"/>
<path d="M261.4 243.8v18.5M271.4 243.8v18.5M281.4 243.8v18.5M291.4 243.8v18.5M301.4 243.8v18.5M311.4 243.8v18.5M321.4 243.8v18.5"/>
</g>
<!-- layer: A_Unterzug -->
<path d="M307 100.2h1.2v8h-1.2z" fill="none" stroke="#000" stroke-width=".2"/>
<!-- layer: A_Stuetzen -->
<g fill="#000" stroke="#000" stroke-width=".2">
<path d="M199.1 50.2h4.6v.6zM237.8 49.7h4.5v.6z"/>
<path d="M199.1 50.2v.6h4.6zM199.1 50.8h4.6z"/>
<path d="M199.1 49.6h4.6zM199.1 49.6h4.6zM199.1 49.6h4.6z"/>
<path d="M199.1 49.6l4.6 .6v-.6zM199.1 49.6l4.6 .6h-4.6z"/>
<path d="M237.8 49.7v.6h4.5zM237.8 50.3h4.5z"/>
<path d="M237.8 49.1h4.5zM237.8 49.1h4.5zM237.8 49.1h4.5z"/>
<path d="M237.8 49.1l4.5 .6v-.6zM237.8 49.1l4.5 .6h-4.5z"/>
</g>
<!-- layer: L_Planrand -->
<path d="M16.7 8.3h395v287h-395z" fill="none" stroke="#000" stroke-width=".2"/>
<!-- layer: L_Plankopf -->
<path d="M311.7 273.3h100v22h-100zM311.7 286.8h100M331.7 286.8v8.5M345.7 286.8v8.5M359.7 286.8v8.5M373.7 286.8v8.5" fill="none" stroke="#000" stroke-width=".2"/>
<!-- layer: 0 -->
<g fill="none" stroke="#000" stroke-width=".25">
<path d="M378.7 34.7l2.3 13h-4.6z"/>
<circle cx="378.7" cy="41.4" r="6.7"/>
</g>
<path d="M378.7 34.7l2.3 13h-4.6zM376.4 47.7h4.6z" fill="#000" stroke="#000" stroke-width=".2"/>
<text font-size="8.9" x="375.8" y="32.5">N</text>
<text font-size="3.8" x="313" y="281.2">WLN-12 1.UG</text>
<g font-size="2.8" fill="#f0f">
<text x="86" y="106.1">103-</text>
<text x="171.8" y="106.1">104-</text>
<text x="311.7" y="153.7">101-</text>
<text x="103.9" y="187">109-</text>
</g>
<text font-size="2.8" x="368.1" y="284.6">Siemens Schweiz AG</text>
<g font-size="2.3">
<text x="312.9" y="276.3">Standort/Gebäude/Geschoss:</text>
<text x="312.8" y="284.6">Hammerweg 1, 8304 Wallisellen, Schweiz</text>
<text x="312.8" y="293.6">1:250 / A3</text>
<text x="312.9" y="289.8">Maßstab/Format:</text>
<text x="332.9" y="289.8">Bearbeiter:</text>
<text x="333" y="293.6">frs</text>
<text x="346.9" y="293.6">ult</text>
<text x="346.9" y="289.8">Geprüft:</text>
<text x="360.8" y="293.6">19.08.2015</text>
<text x="360.8" y="289.8">Datum:</text>
<text x="374.9" y="289.8">Plan-Nr:</text>
<text x="375" y="293.6">WLN-12_01_IST_20150819</text>
</g>
<g font-size="2">
<text x="57.8" y="51.1">001</text>
<text x="67.5" y="51.1">002</text>
<text x="85.1" y="51.1">003</text>
<text x="94.8" y="51.1">004</text>
<text x="104.8" y="51.1">005</text>
<text x="114.8" y="51.1">006</text>
<text x="124.8" y="51.1">007</text>
<text x="134.8" y="51.1">008</text>
<text x="144.8" y="51.1">009</text>
<text x="275.2" y="51.1">010</text>
<text x="284.8" y="51.1">011</text>
<text x="294.8" y="51.1">012</text>
<text x="304.8" y="51.1">013</text>
<text x="314.8" y="51.1">014</text>
<text x="324.8" y="51.1">015</text>
<text x="334.8" y="51.1">016</text>
<text x="344.8" y="51.1">017</text>
<text x="74.8" y="80.5">043</text>
<text x="85.1" y="80.5">042</text>
<text x="94.8" y="80.5">041</text>
<text x="104.8" y="80.5">040</text>
<text x="115.1" y="80.5">039</text>
<text x="124.8" y="80.5">038</text>
<text x="134.8" y="80.5">037</text>
<text x="145.2" y="80.5">036</text>
<text x="154.8" y="80.5">035</text>
<text x="164.8" y="80.5">034</text>
<text x="175.2" y="80.5">033</text>
<text x="184.8" y="80.5">032</text>
<text x="194.8" y="80.5">031</text>
<text x="204.8" y="80.5">030</text>
<text x="214.8" y="80.5">029</text>
<text x="224.8" y="80.5">028</text>
<text x="234.8" y="80.5">027</text>
<text x="244.8" y="80.5">026</text>
<text x="275.2" y="80.5">025</text>
<text x="284.8" y="80.5">024</text>
<text x="294.8" y="80.5">023</text>
<text x="304.8" y="80.5">022</text>
<text x="314.8" y="80.5">021</text>
<text x="324.8" y="80.5">020</text>
<text x="334.8" y="80.5">019</text>
<text x="344.8" y="80.5">018</text>
<text x="74.3" y="134.5">044</text>
<text x="84" y="134.5">045</text>
<text x="94" y="134.5">046</text>
<text x="145.2" y="134.6">047</text>
<text x="154.8" y="134.6">048</text>
<text x="164.8" y="134.6">049</text>
<text x="174.8" y="134.6">050</text>
<text x="184.8" y="134.6">051</text>
<text x="194.8" y="134.6">052</text>
<text x="204.8" y="134.6">053</text>
<text x="214.8" y="134.6">054</text>
<text x="224.8" y="134.6">055</text>
<text x="234.8" y="134.6">056</text>
<text x="244.8" y="134.6">057</text>
<text x="275.2" y="134.5">058</text>
<text x="284.8" y="134.5">059</text>
<text x="64.8" y="163.9">080</text>
<text x="74.8" y="163.9">079</text>
<text x="85.1" y="163.9">078</text>
<text x="94.8" y="163.9">077</text>
<text x="104.8" y="163.9">076</text>
<text x="115.1" y="163.9">075</text>
<text x="124.8" y="163.9">074</text>
<text x="134.8" y="163.9">073</text>
<text x="145.2" y="163.9">072</text>
<text x="154.8" y="163.9">071</text>
<text x="164.8" y="163.9">070</text>
<text x="175.2" y="163.9">069</text>
<text x="184.8" y="163.9">068</text>
<text x="194.8" y="163.9">067</text>
<text x="204.8" y="163.9">066</text>
<text x="214.8" y="163.9">065</text>
<text x="224.8" y="163.9">064</text>
<text x="234.8" y="163.9">063</text>
<text x="244.8" y="163.9">062</text>
<text x="275.2" y="163.9">061</text>
<text x="286.6" y="163.9">060</text>
</g>
</svg>
